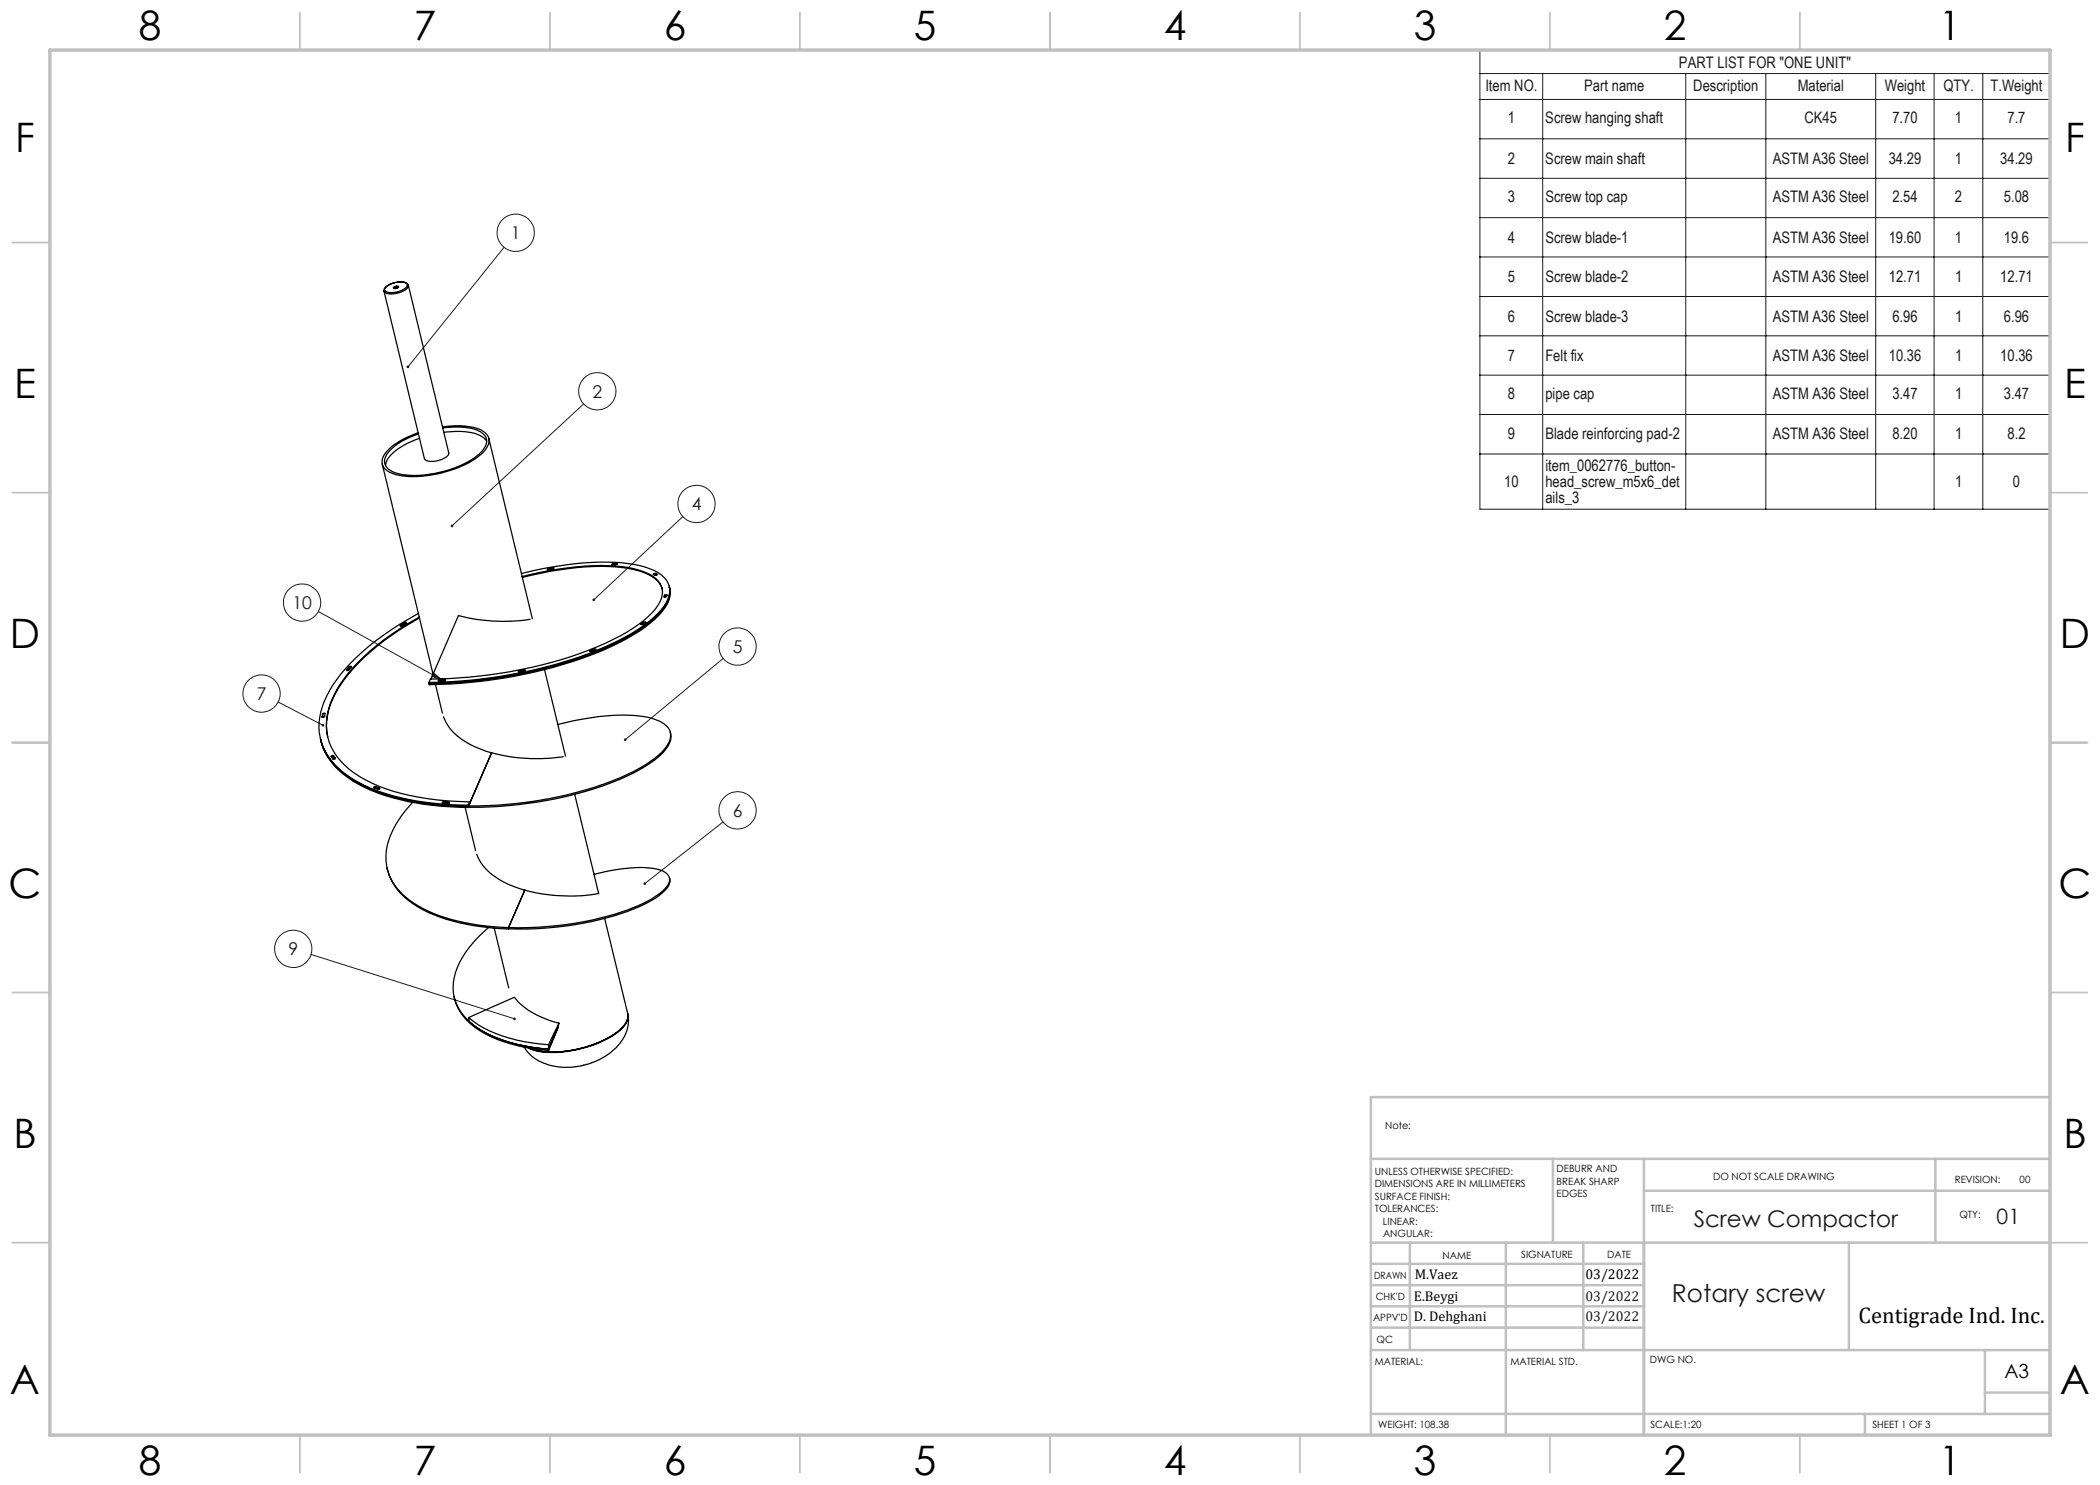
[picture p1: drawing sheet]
<svg xmlns="http://www.w3.org/2000/svg" width="420mm" height="297mm" viewBox="0 0 420 297" stroke-linecap="round" stroke-linejoin="round" font-family="sans-serif">
<g fill="none" stroke="#191924" stroke-width=".2">
<path d="M296 10h114v91.8h-114zM296 14.7h114M296 19.9h114M308.5 14.7v87.1M337.1 14.7v87.1M353.2 14.7v87.1M375.1 14.7v87.1M386.8 14.7v87.1M396.6 14.7v87.1M296 27.8h114M296 35.7h114M100.8 49.5l-19.2 23.9"/>
<path d="M296 43.5h114M296 51.4h114M296 59.3h114M296 67.2h114M296 75h114M116.7 80.8l-26.3 24.4M296 82.9h114M296 90.8h114M136.6 103.3l-17.9 16.7M63.7 122.3l24.6 13.6M86.7 134.6l1.6 1.3-1.9-.6zM144.6 131.7l-19.6 16.3"/>
<path d="M55.6 140.4l9 4.7M144.6 164.4l-15.7 12.3M62.2 190.9l40.7 12.9"/>
<circle cx="103.1" cy="46.5" r="3.7"/>
<circle cx="119.5" cy="78.3" r="3.7"/>
<circle cx="139.3" cy="100.8" r="3.7"/>
<circle cx="52.3" cy="138.7" r="3.7"/>
<circle cx="60.4" cy="120.5" r="3.7"/>
<circle cx="147.5" cy="129.3" r="3.7"/>
<circle cx="147.5" cy="162.1" r="3.7"/>
<circle cx="58.6" cy="189.8" r="3.7"/>
</g>
<g fill="none" stroke="#c0c0c0" stroke-width=".35">
<path d="M60 2.5v7.5M110 2.5v7.5M160 2.5v7.5M210 2.5v7.5M260 2.5v7.5M310 2.5v7.5M360 2.5v7.5M2.5 48.5h7.5M410 48.5h7.5M2.5 98.5h7.5M410 98.5h7.5M2.5 148.5h7.5"/>
<path d="M410 148.5h7.5M2.5 198.5h7.5M410 198.5h7.5M2.5 248.5h7.5M410 248.5h7.5M60 287v7.5M110 287v7.5M160 287v7.5M210 287v7.5M260 287v7.5M310 287v7.5M360 287v7.5"/>
</g>
<g fill="none" stroke="#c0c0c0" stroke-width=".5">
<path d="M410 219.4h-135.8v67.4M274.2 231.8h135.8M310.6 231.8v16.7M328.8 231.8v55.2M328.8 238.2h81.2M387.1 231.8v16.7M274.2 248.5h135.8M274.2 257h54.6M274.2 252.8h54.6M282 248.5v21.5M301.2 248.5v38.3M316.7 248.5v21.5"/>
<path d="M369.8 248.5v21.5M274.2 265.5h54.6M274.2 261.3h54.6M274.2 270h135.8M397 270v12.8M397 278.5h13M274.2 282.8h135.8M373 282.8v4.2"/>
</g>
<path d="M10 10h400v277h-400z" fill="none" stroke="#c0c0c0" stroke-width=".7"/>
<path d="M81.4 73.2v.4l.2-.2-.2 .2a.27 .27 0 0 0 .4-.1 .27 .27 0 0 0 0-.3 .27 .27 0 0 0-.4 0zM90.2 105v.4l.2-.2-.2 .2a.26 .26 0 0 0 .4 0 .26 .26 0 0 0 0-.4 .26 .26 0 0 0-.4 0zM118.5 119.8l.1 .4 .1-.2-.1 .2a.27 .27 0 0 0 .4-.1 .27 .27 0 0 0-.1-.4 .27 .27 0 0 0-.4 .1zM124.8 147.8v.3l.2-.1-.2 .1a.28 .28 0 0 0 .4 .1 .28 .28 0 0 0 0-.5 .28 .28 0 0 0-.4 .1zM128.8 176.5l-.1 .3 .2-.1-.2 .2a.27 .27 0 0 0 .4 0 .27 .27 0 0 0 .1-.4 .27 .27 0 0 0-.4 0zM102.7 203.5v.1a.26 .26 0 0 0 .1 .4 .26 .26 0 0 0 .4-.1l-.3-.1 .3 .1v-.1a.26 .26 0 0 0-.2-.3 .26 .26 0 0 0-.3 0zM64.5 144.8a.26 .26 0 0 0-.1 .4 .26 .26 0 0 0 .4 0l-.2-.1 .2 .1v-.4zM86.7 134.6l1.6 1.3-1.9-.6z" fill="#191924"/>
<g fill="none" stroke="#000" stroke-width=".25">
<path d="M76.8 58.2h.1M77.2 57.4a4.3 4.3 0 0 1 4.1-.7 .85 .85 0 0 1-.7 1.2 3.5 3.5 0 0 1-3.6 .2l-.1-.2zM78.7 57.5l.3-.2a.34 .34 0 0 1 .4-.2 .34 .34 0 0 1 .3 .4l-.3 .1a.37 .37 0 0 1-.4 .2 .37 .37 0 0 1-.3-.3zM79.6 57.5l-.7 .2 .3-.2h.4M81.7 57a2.03 2.03 0 0 0-2.4-.5l-1.6 .5a1.43 1.43 0 0 0-.9 1.2M81.7 57l8 33.6a1.98 1.98 0 0 1-1.7 1.4l-.9 .2a2.02 2.02 0 0 1-2.2-.5l-8.1-33.5M81.7 57a1.84 1.84 0 0 1-1.7 1.5l-1.4 .3a1.68 1.68 0 0 1-1.8-.6M76.4 92.8l10.2 42M83.9 87.7a11.3 11.3 0 0 0-6.6 4.5l-.2 .9M88.5 85.4a12.8 12.8 0 0 1 8.2 .9 2.22 2.22 0 0 1 .5 3.4 15.4 15.4 0 0 1-8.3 4.7 17.9 17.9 0 0 1-10.6 .2 2.36 2.36 0 0 1-1.2-4 14.2 14.2 0 0 1 6.5-4M88.5 85.6a13.2 13.2 0 0 1 7.6 .8 2.18 2.18 0 0 1 .5 3.6 16.1 16.1 0 0 1-8.6 4.4 15.7 15.7 0 0 1-9.6-.1 2.24 2.24 0 0 1-.8-3.8l.3-.3a13.4 13.4 0 0 1 5.8-3.4M88.8 86.5a13.5 13.5 0 0 1 7.2 .6l.8 .5 .5 .7"/>
<path d="M97.8 87.7l8.7 36.1M104.3 114.7a60.4 60.4 0 0 1 21.3-2 12.5 12.5 0 0 1 7.2 2.8 3.8 3.8 0 0 1 .4 5 21.5 21.5 0 0 1-9.1 7.4 86.5 86.5 0 0 1-32 8.3l-6.3 .3M104.4 115.3a56.2 56.2 0 0 1 21.2-1.8l1.1 .2a8.5 8.5 0 0 1 5.2 2.9 3.8 3.8 0 0 1-.4 4.6 25.2 25.2 0 0 1-10.4 7.5 88.6 88.6 0 0 1-32.7 7M104.5 115.5a54.9 54.9 0 0 1 21.2-1.8l1.2 .2a8.2 8.2 0 0 1 5.1 3l.4 .9M109.7 113.7l.1 .2M110.2 113.8l-.3 .1M110.6 113.6h.2l-.3 .2-1.1 .1 .3-.2M110.6 113.6l-.9 .1M110.6 113.6l.1 .1M122.7 112.7l-.4 .2 .7 .1M122.7 112.7h.7M122.7 112.7l.1 .2"/>
<path d="M122.8 112.9h-.3M122.8 113h.2M122.8 112.9h.2M123.4 112.7l-.4 .3M123.4 112.7v.2M130.9 115h.4l-.1 .1M131.1 114.7l-.5 .1 .4 .3 .4-.2M131.1 114.7l.3 .2M131.1 114.7l.1 .2M131.2 114.9h-.4M131.2 114.9h.1M131.4 114.9h.1"/>
<path d="M132.9 119.1v.1M132.9 119h.5l-.1 .3-.5 .1zM132.9 119.2v.2M133.3 119.2l-.4 .1 .2 .1M133.4 119.1l-.5 .1M133.8 117.2l.1 .2M133.9 117.4a4.5 4.5 0 0 1-1 4.3 26.4 26.4 0 0 1-10.2 7.4 92.5 92.5 0 0 1-36.9 7.8v-.2M133.9 117.4a5.9 5.9 0 0 1-2.3 5.5 38 38 0 0 1-13.6 7.9 96 96 0 0 1-32.2 5.9M69.4 133.9v.2M69.9 133.4v-.1a.19 .19 0 0 1 .2-.1 .19 .19 0 0 1 .2 .2l-.6 .7h-.3v-.2M69.9 133.9h-.3l-.1 .2M69.9 133.4l-.5 .5"/>
<path d="M69.9 133.4v.2M80.2 125.1v.1M80.2 125.2v.1M80.4 125.1l-.2 .1M80.7 125l-.4 .2M81 124.5l.3 .1-1 .6h-.3l.2-.1M81 124.5l-.8 .6M81 124.5v.2M83.7 122.7a52 52 0 0 0-15.5 12.1 16.6 16.6 0 0 0-4.3 11.7 12.8 12.8 0 0 0 6.7 9.3 40.6 40.6 0 0 0 17.6 5l5.4 .2M83.9 123.4a46.7 46.7 0 0 0-15.3 12.7 14 14 0 0 0-3.1 11.3 13.8 13.8 0 0 0 7.7 8.6 43.3 43.3 0 0 0 18.6 4.3l2.1 .1M83.9 123.6a47 47 0 0 0-15.2 12.5 14 14 0 0 0-3.2 11.3M85.8 136.5v.2"/>
<path d="M87.1 136.9l1.4 5.7M87.8 136l-.2 .1 .3 .1M87.9 136a.42 .42 0 0 1 .5-.3 .42 .42 0 0 1 .3 .4l-.1 .1a.41 .41 0 0 1-.4 .1 .41 .41 0 0 1-.3-.3zM87.9 136.2h.1M88.1 135.9l.4-.1-.2 .2zM88.2 135.8h-2.1l-.3 .7M88.2 135.8v.1l.2-.1M88.2 135.8h.2M88.2 135.8v.1M88.4 135.8v.1M88.8 136a.54 .54 0 0 1-1 .1M88.8 136h.1"/>
<path d="M88.9 136h.2l-.4 .2M88.9 136l.1 .1M103.8 134.2v.2M104.8 134l.3 .1-.2 .1M104.8 134l-1 .2M104.8 134l.1 .2M104.9 134.2l-1.3 .1 .2-.1M106 123.9a36 36 0 0 1-14.3-.8l-5.5 12.7M108.9 133.9l4.2 17.3M118 130.2v.1M118.6 130.1l-.2 .1M118.8 129.9h.4l-1 .4h-.2v-.1"/>
<path d="M118.8 129.9l-.8 .3M118.8 129.9l.1 .1M128.2 124.8l.1 .1M128.7 124.5h.5l-.6 .4-.4-.1M128.7 124.5l-.5 .3M128.7 124.5l.1 .2M128.8 124.7l-.2 .2M64.1 147.7a13 13 0 0 0 6.5 8.3 40.6 40.6 0 0 0 17.6 5l5.5 .2M64.1 147.9a13.2 13.2 0 0 0 6.5 8.1 40.6 40.6 0 0 0 17.6 5l5.5 .2M64.2 148.1a13.5 13.5 0 0 0 6.4 8.1 41.9 41.9 0 0 0 19.5 5.2l3.6 .1M64.4 143.4h.1M64.5 142.8l.2-.2 .3 .1-.1 .7-.2 .1-.3-.1"/>
<path d="M64.5 142.8l-.1 .6M64.5 142.8l.1 .2M64.9 143.3l-.4 .1M66.7 151.2l-.2-.1-.3 .2 .4 .5M66.7 151.2l.3 .4M66.7 151.2v.1M66.7 151.3l-.4 .1M66.7 151.3l.3 .4-.4 .1M67 151.6l-.1 .2h-.3M67 151.6l.1 .1M74.8 157.5l.8 .4a.17 .17 0 0 0 .3 0 .17 .17 0 0 0 0-.3M75.1 157.3l-.3 .1v.1"/>
<path d="M75.1 157.3l.8 .3M75.1 157.3l.1 .2M75.2 157.5h-.4M75.2 157.5l.7 .3v-.2M75.4 157.8h.4M88.7 143.4a9.7 9.7 0 0 0 5.4 5.5l3.1 1.3 1.1 .4M98.3 150.6a35.8 35.8 0 0 0 14.3 .7M98.3 150.6l-4.6 10.6M111.6 144.9a43.6 43.6 0 0 1 17.9-1.5l1 .3a5.3 5.3 0 0 1 3.4 2.4 3.4 3.4 0 0 1-.9 3.5 25.9 25.9 0 0 1-10.6 6.6 80.2 80.2 0 0 1-28.7 5M114.9 158.9l4.8 19.8a34.3 34.3 0 0 1-14.7-.7M134.1 146.4a3.4 3.4 0 0 1-1 3.5 23.7 23.7 0 0 1-9.2 6 79.7 79.7 0 0 1-30.2 5.6M77.4 173.6a11.8 11.8 0 0 0 6.1 7.8 39 39 0 0 0 18.2 4.4"/>
<path d="M82.5 160.5a18.2 18.2 0 0 0-5.3 10 10.5 10.5 0 0 0 5.4 10 34 34 0 0 0 16.1 4.8l3 .2M88.8 160.4l-.4 .1 1.3 .2 .2-.2-.2-.1M88.8 160.4h.9M88.8 160.4v.1M88.8 160.5l-.3 .1M88.8 160.5l.9 .1M89.4 160.7h.3M89.7 160.4v.2M89.7 160.6h.1M93 161.5l2.1 8.6M93.6 161l.1 .2M93.7 161.2v.3"/>
<path d="M93.9 160.4l-.3 .6M93.9 160.4l.1 .1M95.4 170.8a10.9 10.9 0 0 0 6.3 6.1l3.3 1.1M105 178l-3.3 7.5M118.8 174.9a29.3 29.3 0 0 1 12.7-1.1 2.42 2.42 0 0 1 2.4 2.4l-.1 .4a9 9 0 0 1-4.3 3.6 55.9 55.9 0 0 1-22 5.3h-5.8M133.9 175.5a2.29 2.29 0 0 1-1 2.7 22.8 22.8 0 0 1-8.7 4.5 66.9 66.9 0 0 1-22.5 3.1M90.8 199.3a10.2 10.2 0 0 0 5.2 6.9 31.7 31.7 0 0 0 13.7 3.9M97.7 185.5a19.1 19.1 0 0 0-6.9 10 8.9 8.9 0 0 0 3 8.8M98.8 185.6l2.9 12M101.7 185.5v.3M120.9 183.7l4.7 19.1M93.7 203.5a25.8 25.8 0 0 0 14.4 5.3l1.6 .1"/>
<path d="M93.7 203.5l9.2-4a16.3 16.3 0 0 0 8.9 5.1M93.7 203.5l.1 .8a25.9 25.9 0 0 0 14.3 5.4l1.6 .1M94 204.4a22.7 22.7 0 0 0 11 4.8l4.7 .6M105.9 209.6a16.3 16.3 0 0 0 9.6 .2 17.7 17.7 0 0 0 9.3-4.7 2.97 2.97 0 0 0 .8-2.3 3.5 3.5 0 0 1-1.6 3.2 22.4 22.4 0 0 1-16.8 4.1zM109.7 209.8v.3M109.7 208.9v.9M111.6 205.5l-1.9 4.3zM111.8 204.6l-2.1 4.3M111.8 204.6l-.3 1.2-1.8 4.3M125.6 202.9a7.6 7.6 0 0 1-3.2 7.4 14.1 14.1 0 0 1-14.7 1.9 7.2 7.2 0 0 1-2.9-2.8M125.6 202.8a3.3 3.3 0 0 1-1.6 3.3 22.8 22.8 0 0 1-14.3 4.4 9.4 9.4 0 0 1-4-.9"/>
</g>
<g font-size="8.1">
<text x="27.8" y="8">8</text>
<text x="82.8" y="8">7</text>
<text x="132.8" y="8">6</text>
<text x="182.8" y="8">5</text>
<text x="232.8" y="8">4</text>
<text x="282.8" y="8">3</text>
<text x="332.8" y="8">2</text>
<text x="387.8" y="8">1</text>
<text x="3" y="30.4">F</text>
<text x="413" y="30.4">F</text>
<text x="2.8" y="79.6">E</text>
<text x="412.8" y="79.6">E</text>
<text x="2" y="129.6">D</text>
<text x="412" y="129.6">D</text>
<text x="1.7" y="179.6">C</text>
<text x="411.7" y="179.6">C</text>
<text x="2.7" y="229.6">B</text>
<text x="412.7" y="229.6">B</text>
<text x="2" y="278.9">A</text>
<text x="412" y="278.9">A</text>
<text x="27.8" y="295">8</text>
<text x="82.8" y="295">7</text>
<text x="132.8" y="295">6</text>
<text x="182.8" y="295">5</text>
<text x="232.8" y="295">4</text>
<text x="282.8" y="295">3</text>
<text x="332.8" y="295">2</text>
<text x="387.8" y="295">1</text>
</g>
<text font-size="4.9" fill="#191924" x="334.4" y="260.3">Rotary screw</text>
<text font-size="4.6" fill="#191924" x="338.7" y="245.3">Screw Compactor</text>
<text font-size="4.5" x="371.7" y="264.6">Centigrade Ind. Inc.</text>
<text font-size="4.2" fill="#191924" x="399.3" y="244.8">01</text>
<text font-size="3.9" x="400.9" y="275.5">A3</text>
<g font-size="3.5" fill="#191924">
<text x="102.2" y="47.8">1</text>
<text x="118.5" y="79.5">2</text>
<text x="138.3" y="102.1">4</text>
<text x="58.5" y="121.8">10</text>
<text x="146.6" y="130.6">5</text>
<text x="51.4" y="140">7</text>
<text x="146.6" y="163.4">6</text>
<text x="57.7" y="191.1">9</text>
</g>
<g font-size="3.2" fill="#191924">
<text x="335.8" y="13.5">PART LIST FOR &quot;ONE UNIT&quot;</text>
<text x="297.1" y="18.2">Item NO.</text>
<text x="316.9" y="18.2">Part name</text>
<text x="338.7" y="18.2">Description</text>
<text x="359.5" y="18.2">Material</text>
<text x="377" y="18.2">Weight</text>
<text x="388.7" y="18.2">QTY.</text>
<text x="398.1" y="18.2">T.Weight</text>
<text x="301.6" y="24.7">1</text>
<text x="309.1" y="24.7">Screw hanging shaft</text>
<text x="360.9" y="24.7">CK45</text>
<text x="378.5" y="24.7">7.70</text>
<text x="391" y="24.7">1</text>
<text x="401.5" y="24.7">7.7</text>
<text x="301.6" y="32.9">2</text>
<text x="309.1" y="32.9">Screw main shaft</text>
<text x="354.5" y="32.9">ASTM A36 Steel</text>
<text x="377.7" y="32.9">34.29</text>
<text x="391" y="32.9">1</text>
<text x="400" y="32.9">34.29</text>
<text x="301.6" y="40.5">3</text>
<text x="309.1" y="40.5">Screw top cap</text>
<text x="354.6" y="40.5">ASTM A36 Steel</text>
<text x="378.5" y="40.5">2.54</text>
<text x="391" y="40.5">2</text>
<text x="400.8" y="40.5">5.08</text>
<text x="301.6" y="48.6">4</text>
<text x="309.1" y="48.6">Screw blade-1</text>
<text x="354.6" y="48.6">ASTM A36 Steel</text>
<text x="377.8" y="48.6">19.60</text>
<text x="391" y="48.6">1</text>
<text x="400.8" y="48.6">19.6</text>
<text x="301.6" y="56.5">5</text>
<text x="309.1" y="56.5">Screw blade-2</text>
<text x="354.6" y="56.5">ASTM A36 Steel</text>
<text x="377.8" y="56.5">12.71</text>
<text x="391" y="56.5">1</text>
<text x="400.1" y="56.5">12.71</text>
<text x="301.6" y="64.4">6</text>
<text x="309.1" y="64.4">Screw blade-3</text>
<text x="354.6" y="64.4">ASTM A36 Steel</text>
<text x="378.5" y="64.4">6.96</text>
<text x="391" y="64.4">1</text>
<text x="400.8" y="64.4">6.96</text>
<text x="301.6" y="72.3">7</text>
<text x="309.1" y="72.3">Felt fix</text>
<text x="354.6" y="72.3">ASTM A36 Steel</text>
<text x="377.8" y="72.3">10.36</text>
<text x="391" y="72.3">1</text>
<text x="400.1" y="72.3">10.36</text>
<text x="301.6" y="79.8">8</text>
<text x="309.1" y="79.8">pipe cap</text>
<text x="354.6" y="79.8">ASTM A36 Steel</text>
<text x="378.5" y="79.8">3.47</text>
<text x="391" y="79.8">1</text>
<text x="400.8" y="79.8">3.47</text>
<text x="301.6" y="87.7">9</text>
<text x="309.1" y="87.7">Blade reinforcing pad-2</text>
<text x="354.6" y="87.7">ASTM A36 Steel</text>
<text x="378.5" y="87.7">8.20</text>
<text x="391" y="87.7">1</text>
<text x="401.5" y="87.7">8.2</text>
<text x="309.1" y="94.3">item_0062776_button-</text>
<text x="300.8" y="97.5">10</text>
<text x="309.1" y="97.5">head_screw_m5x6_det</text>
<text x="309.1" y="100.6">ails_3</text>
<text x="391" y="97.5">1</text>
<text x="402.6" y="97.5">0</text>
</g>
<g font-size="2.8">
<text x="282.9" y="255.9">M.Vaez</text>
<text x="317.1" y="255.9">03/2022</text>
<text x="282.8" y="260.1">E.Beygi</text>
<text x="282.8" y="264.2">D. Dehghani</text>
</g>
<g font-size="2.8" fill="#191924">
<text x="317.1" y="260.1">03/2022</text>
<text x="317.1" y="264.2">03/2022</text>
</g>
<g font-size="2">
<text x="277" y="225.8">Note:</text>
<text x="275" y="234.9">UNLESS OTHERWISE SPECIFIED:</text>
<text x="275" y="237.4">DIMENSIONS ARE IN MILLIMETERS</text>
<text x="275" y="239.9">SURFACE FINISH:</text>
<text x="311.3" y="234.5">DEBURR AND</text>
<text x="311.3" y="237">BREAK SHARP</text>
<text x="311.3" y="239.5">EDGES</text>
<text x="342.6" y="236">DO NOT SCALE DRAWING</text>
<text x="391" y="236.6">REVISION:</text>
<text x="403.9" y="236.6">00</text>
<text x="275" y="242.4">TOLERANCES:</text>
<text x="276.6" y="244.9">LINEAR:</text>
<text x="330.2" y="242.4">TITLE:</text>
<text x="391.9" y="243.7">QTY:</text>
<text x="276.6" y="247.4">ANGULAR:</text>
<text x="288.5" y="251.7">NAME</text>
<text x="304.2" y="251.7">SIGNATURE</text>
<text x="321.4" y="251.7">DATE</text>
<text x="274.8" y="255.9">DRAWN</text>
<text x="275.1" y="260.1">CHK'D</text>
<text x="274.6" y="264.2">APPV'D</text>
<text x="275.3" y="268.5">QC</text>
<text x="275" y="273">MATERIAL:</text>
<text x="302.1" y="273">MATERIAL STD.</text>
<text x="330" y="272.5">DWG NO.</text>
<text x="275.6" y="285.6">WEIGHT: 108.38</text>
<text x="330.1" y="285.6">SCALE:1:20</text>
<text x="374.5" y="285.6">SHEET 1 OF 3</text>
</g>
</svg>
